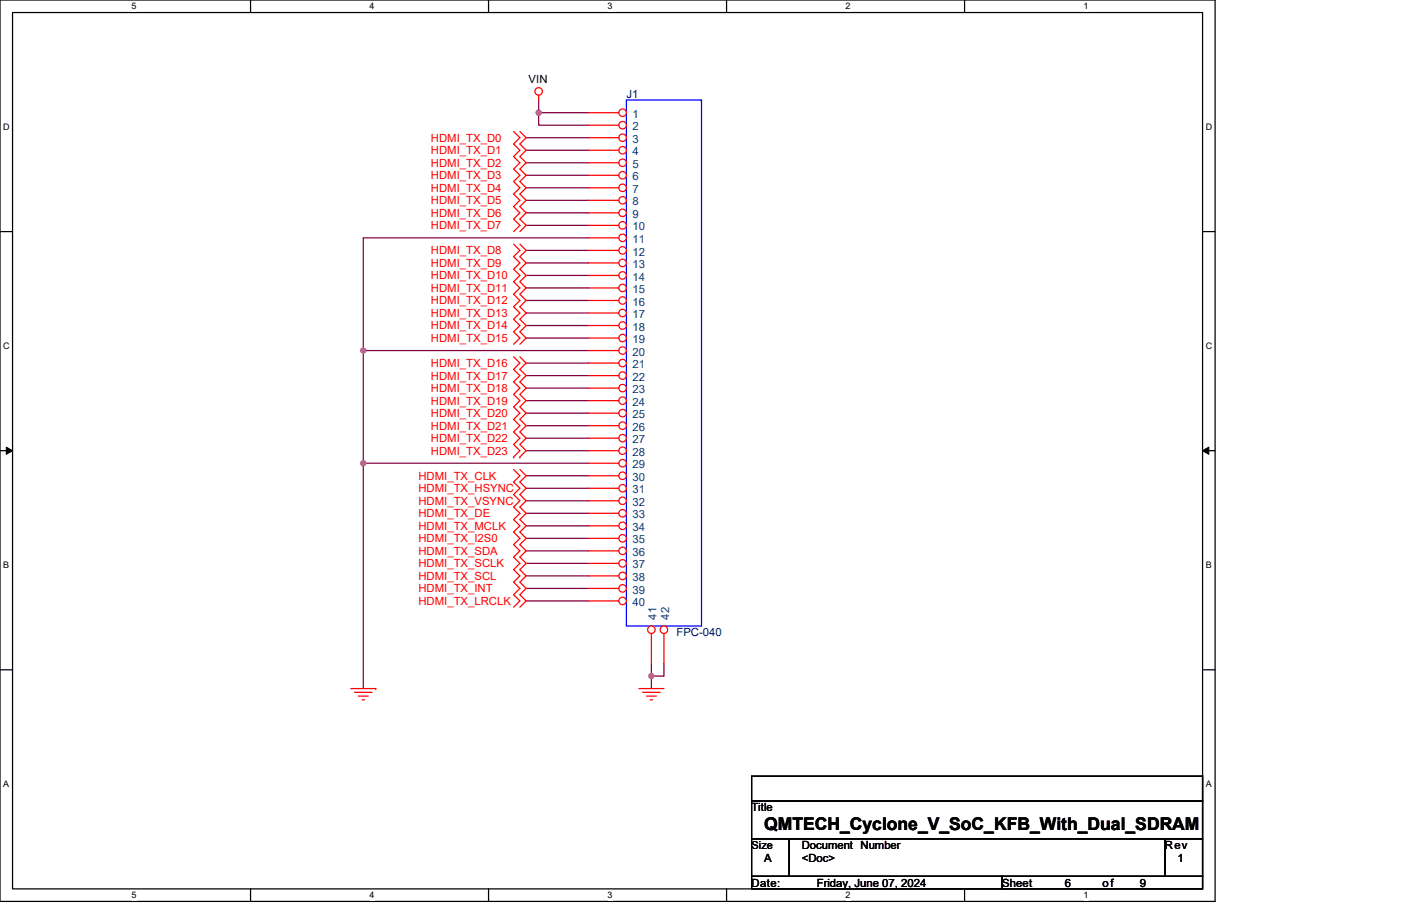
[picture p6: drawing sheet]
<svg xmlns="http://www.w3.org/2000/svg" width="432mm" height="279mm" viewBox="0 0 432 279" stroke-linecap="round" stroke-linejoin="round" font-family="sans-serif">
<path d="M0 0h374.5v278h-374.5zM3.9 3.9h366.7v270.2h-366.7z" fill="none" stroke="#000" stroke-width=".38"/>
<g fill="#fff">
<path d="M40.5 .4h1.6v3.1h-1.6z"/>
<path d="M40.5 274.5h1.6v3.1h-1.6z"/>
</g>
<path d="M77.2 0v3.9M77.2 274.1v3.9" fill="none" stroke="#000" stroke-width=".38"/>
<g fill="#fff">
<path d="M113.9 .4h1.5v3.1h-1.5z"/>
<path d="M113.9 274.5h1.5v3.1h-1.5z"/>
</g>
<path d="M150.6 0v3.9M150.6 274.1v3.9" fill="none" stroke="#000" stroke-width=".38"/>
<g fill="#fff">
<path d="M187.3 .4h1.5v3.1h-1.5z"/>
<path d="M187.3 274.5h1.5v3.1h-1.5z"/>
</g>
<path d="M223.9 0v3.9M223.9 274.1v3.9" fill="none" stroke="#000" stroke-width=".38"/>
<g fill="#fff">
<path d="M260.6 .4h1.5v3.1h-1.5z"/>
<path d="M260.6 274.5h1.5v3.1h-1.5z"/>
</g>
<path d="M297.3 0v3.9M297.3 274.1v3.9" fill="none" stroke="#000" stroke-width=".38"/>
<g fill="#fff">
<path d="M334 .4h1.5v3.1h-1.5z"/>
<path d="M334 274.5h1.5v3.1h-1.5z"/>
<path d="M1 37.6h2v3.1h-2z"/>
<path d="M371.6 37.6h2v3.1h-2z"/>
<path d="M1 105.2h2v3.1h-2z"/>
<path d="M371.6 105.2h2v3.1h-2z"/>
</g>
<path d="M0 71.4h3.9M370.6 71.4h3.9" fill="none" stroke="#000" stroke-width=".38"/>
<g fill="#fff">
<path d="M1 172.8h1.8v3.1h-1.8z"/>
<path d="M371.6 172.8h1.8v3.1h-1.8z"/>
</g>
<path d="M0 139h3.9M370.6 139h3.9" fill="none" stroke="#000" stroke-width=".38"/>
<path d="M1.9 137.9l2 1.1-2 1.1zM370.6 139l2-1.1v2.2z" fill="#000" stroke="#000" stroke-width=".31"/>
<g fill="#fff">
<path d="M1 240.3h1.8v3.1h-1.8z"/>
<path d="M371.6 240.3h1.8v3.1h-1.8z"/>
</g>
<path d="M0 206.6h3.9M370.6 206.6h3.9" fill="none" stroke="#000" stroke-width=".38"/>
<path d="M166 30.9v3.9h15.5M166 34.8v3.8h15.5M181.5 73.4h-69.5v34.7M112 108.1h69.5M112 108.1v34.8M200.8 204.6v3.9M200.8 208.5v3.9M204.6 204.6v3.9h-3.8" fill="none" stroke="#800040" stroke-width=".38"/>
<g fill="#f0f" stroke="#f0f" stroke-width=".38">
<circle cx="200.8" cy="208.5" r=".77"/>
<circle cx="166" cy="34.7" r=".77"/>
</g>
<circle cx="112" cy="108.1" r=".19" fill="#800040"/>
<g fill="#f0f" stroke="#f0f" stroke-width=".38">
<circle cx="112" cy="142.9" r=".77"/>
<circle cx="112" cy="108.1" r=".77"/>
</g>
<g fill="none" stroke="#800040" stroke-width=".38">
<path d="M162.2 46.3h19.3M162.2 54.1h19.3M162.2 50.2h19.3M162.2 57.9h19.3M162.2 42.5h19.3M162.2 69.5h19.3M162.2 61.8h19.3M162.2 65.6h19.3M162.2 77.2h19.3M162.2 81.1h19.3M162.2 92.7h19.3M162.2 84.9h19.3"/>
<path d="M162.2 88.8h19.3M162.2 96.5h19.3M162.2 104.2h19.3M162.2 100.4h19.3M162.2 112h19.3M162.2 119.7h19.3M162.2 115.8h19.3M162.2 139h19.3M162.2 127.4h19.3M162.2 131.3h19.3M162.2 123.6h19.3M162.2 135.1h19.3"/>
<path d="M162.2 146.7h19.3M162.2 150.6h19.3M162.2 154.4h19.3M162.2 158.3h19.3M181.5 142.9h-69.5v69.5M162.2 162.2h19.3M162.2 166h19.3M162.2 169.9h19.3M162.2 177.6h19.3M162.2 173.7h19.3M162.2 181.5h19.3M162.2 185.3h19.3"/>
</g>
<path d="M108.1 212.4h7.7M196.9 212.4h7.7M198.1 213.5h5.4M199.2 214.7h3.1M200.4 215.8h.8" fill="none" stroke="#f00" stroke-width=".38"/>
<circle cx="115.8" cy="212.4" r=".19" fill="#f00"/>
<g fill="none" stroke="#f00" stroke-width=".38">
<path d="M166 29.3v1.6M158.3 44.4l1.9 1.9-1.9 2M158.3 52.1l1.9 2-1.9 1.9M160.2 44.4l2 1.9-2 2M160.2 52.1l2 2-2 1.9M158.3 67.6l1.9 1.9-1.9 1.9M158.3 79.2l1.9 1.9-1.9 1.9M160.2 67.6l2 1.9-2 1.9M160.2 79.2l2 1.9-2 1.9M158.3 90.7l1.9 2-1.9 1.9M160.2 90.7l2 2-2 1.9M158.3 102.3l1.9 1.9-1.9 2"/>
<path d="M160.2 102.3l2 1.9-2 2M160.2 137.1l2 1.9-2 1.9M109.3 213.5h5.4M110.4 214.7h3.1M111.6 215.8h.8"/>
<circle cx="166" cy="28.2" r="1.15"/>
</g>
<circle cx="160.2" cy="140.9" r=".19" fill="#f00"/>
<path d="M160.2 139l-1.9 1.9" fill="none" stroke="#f00" stroke-width=".38"/>
<circle cx="158.3" cy="140.9" r=".19" fill="#f00"/>
<g fill="none" stroke="#f00" stroke-width=".38">
<path d="M158.3 48.3l1.9 1.9-1.9 1.9M158.3 56l1.9 1.9-1.9 1.9 1.9 2-1.9 1.9 1.9 1.9-1.9 2M158.3 40.5l1.9 2-1.9 1.9M160.2 48.3l2 1.9-2 1.9M160.2 56l2 1.9-2 1.9 2 2-2 1.9 2 1.9-2 2M160.2 40.5l2 2-2 1.9M158.3 75.3l1.9 1.9-1.9 2M160.2 75.3l2 1.9-2 2M158.3 83l1.9 1.9-1.9 2 1.9 1.9-1.9 1.9M158.3 94.6l1.9 1.9-1.9 2 1.9 1.9-1.9 1.9M160.2 83l2 1.9-2 2 2 1.9-2 1.9M160.2 94.6l2 1.9-2 2 2 1.9-2 1.9"/>
<path d="M158.3 110l1.9 2-1.9 1.9 1.9 1.9-1.9 2 1.9 1.9-1.9 1.9 1.9 2-1.9 1.9 1.9 1.9-1.9 1.9 1.9 2-1.9 1.9 1.9 1.9-1.9 2 1.9 1.9M160.2 110l2 2-2 1.9 2 1.9-2 2 2 1.9-2 1.9 2 2-2 1.9 2 1.9-2 1.9 2 2-2 1.9 2 1.9-2 2M158.3 144.8l1.9 1.9-1.9 1.9 1.9 2-1.9 1.9 1.9 1.9-1.9 2 1.9 1.9-1.9 1.9 1.9 2-1.9 1.9 1.9 1.9-1.9 2 1.9 1.9-1.9 1.9 1.9 1.9-1.9 2 1.9 1.9-1.9 1.9 1.9 2-1.9 1.9 1.9 1.9-1.9 2M160.2 144.8l2 1.9-2 1.9 2 2-2 1.9 2 1.9-2 2 2 1.9-2 1.9 2 2-2 1.9 2 1.9-2 2 2 1.9-2 1.9 2 1.9-2 2 2 1.9-2 1.9 2 2-2 1.9 2 1.9-2 2"/>
</g>
<path d="M231.7 239.4h138.9v7.7h-138.9zM231.7 247.1h138.9v11.6h-138.9zM231.7 258.7h11.5v11.6h-11.5zM243.2 258.7h115.9v11.6h-115.9zM359.1 258.7h11.5v11.6h-11.5zM231.7 270.3h77.2v3.8h-77.2zM308.9 270.3h61.7v3.8h-61.7z" fill="none" stroke="#000" stroke-width=".38"/>
<path d="M193 30.9h23.2v162.1h-23.2z" fill="none" stroke="#00f" stroke-width=".38"/>
<circle cx="191.9" cy="34.8" r="1.15" fill="#fff" stroke="#f00" stroke-width=".38"/>
<path d="M181.5 34.8h9.2" fill="none" stroke="#f00" stroke-width=".38"/>
<circle cx="191.9" cy="38.6" r="1.15" fill="#fff" stroke="#f00" stroke-width=".38"/>
<path d="M181.5 38.6h9.2" fill="none" stroke="#f00" stroke-width=".38"/>
<circle cx="191.9" cy="42.5" r="1.15" fill="#fff" stroke="#f00" stroke-width=".38"/>
<path d="M181.5 42.5h9.2" fill="none" stroke="#f00" stroke-width=".38"/>
<circle cx="191.9" cy="46.3" r="1.15" fill="#fff" stroke="#f00" stroke-width=".38"/>
<path d="M181.5 46.3h9.2" fill="none" stroke="#f00" stroke-width=".38"/>
<circle cx="191.9" cy="50.2" r="1.15" fill="#fff" stroke="#f00" stroke-width=".38"/>
<path d="M181.5 50.2h9.2" fill="none" stroke="#f00" stroke-width=".38"/>
<circle cx="191.9" cy="54.1" r="1.15" fill="#fff" stroke="#f00" stroke-width=".38"/>
<path d="M181.5 54.1h9.2" fill="none" stroke="#f00" stroke-width=".38"/>
<circle cx="191.9" cy="57.9" r="1.15" fill="#fff" stroke="#f00" stroke-width=".38"/>
<path d="M181.5 57.9h9.2" fill="none" stroke="#f00" stroke-width=".38"/>
<circle cx="191.9" cy="61.8" r="1.15" fill="#fff" stroke="#f00" stroke-width=".38"/>
<path d="M181.5 61.8h9.2" fill="none" stroke="#f00" stroke-width=".38"/>
<circle cx="191.9" cy="65.6" r="1.15" fill="#fff" stroke="#f00" stroke-width=".38"/>
<path d="M181.5 65.6h9.2" fill="none" stroke="#f00" stroke-width=".38"/>
<circle cx="191.9" cy="69.5" r="1.15" fill="#fff" stroke="#f00" stroke-width=".38"/>
<path d="M181.5 69.5h9.2" fill="none" stroke="#f00" stroke-width=".38"/>
<circle cx="191.9" cy="73.4" r="1.15" fill="#fff" stroke="#f00" stroke-width=".38"/>
<path d="M181.5 73.4h9.2" fill="none" stroke="#f00" stroke-width=".38"/>
<circle cx="191.9" cy="77.2" r="1.15" fill="#fff" stroke="#f00" stroke-width=".38"/>
<path d="M181.5 77.2h9.2" fill="none" stroke="#f00" stroke-width=".38"/>
<circle cx="191.9" cy="81.1" r="1.15" fill="#fff" stroke="#f00" stroke-width=".38"/>
<path d="M181.5 81.1h9.2" fill="none" stroke="#f00" stroke-width=".38"/>
<circle cx="191.9" cy="84.9" r="1.15" fill="#fff" stroke="#f00" stroke-width=".38"/>
<path d="M181.5 84.9h9.2" fill="none" stroke="#f00" stroke-width=".38"/>
<circle cx="191.9" cy="88.8" r="1.15" fill="#fff" stroke="#f00" stroke-width=".38"/>
<path d="M181.5 88.8h9.2" fill="none" stroke="#f00" stroke-width=".38"/>
<circle cx="191.9" cy="92.7" r="1.15" fill="#fff" stroke="#f00" stroke-width=".38"/>
<path d="M181.5 92.7h9.2" fill="none" stroke="#f00" stroke-width=".38"/>
<circle cx="191.9" cy="96.5" r="1.15" fill="#fff" stroke="#f00" stroke-width=".38"/>
<path d="M181.5 96.5h9.2" fill="none" stroke="#f00" stroke-width=".38"/>
<circle cx="191.9" cy="100.4" r="1.15" fill="#fff" stroke="#f00" stroke-width=".38"/>
<path d="M181.5 100.4h9.2" fill="none" stroke="#f00" stroke-width=".38"/>
<circle cx="191.9" cy="104.2" r="1.15" fill="#fff" stroke="#f00" stroke-width=".38"/>
<path d="M181.5 104.2h9.2" fill="none" stroke="#f00" stroke-width=".38"/>
<circle cx="191.9" cy="108.1" r="1.15" fill="#fff" stroke="#f00" stroke-width=".38"/>
<path d="M181.5 108.1h9.2" fill="none" stroke="#f00" stroke-width=".38"/>
<circle cx="191.9" cy="112" r="1.15" fill="#fff" stroke="#f00" stroke-width=".38"/>
<path d="M181.5 112h9.2" fill="none" stroke="#f00" stroke-width=".38"/>
<circle cx="191.9" cy="115.8" r="1.15" fill="#fff" stroke="#f00" stroke-width=".38"/>
<path d="M181.5 115.8h9.2" fill="none" stroke="#f00" stroke-width=".38"/>
<circle cx="191.9" cy="119.7" r="1.15" fill="#fff" stroke="#f00" stroke-width=".38"/>
<path d="M181.5 119.7h9.2" fill="none" stroke="#f00" stroke-width=".38"/>
<circle cx="191.9" cy="123.5" r="1.15" fill="#fff" stroke="#f00" stroke-width=".38"/>
<path d="M181.5 123.6h9.2" fill="none" stroke="#f00" stroke-width=".38"/>
<circle cx="191.9" cy="127.4" r="1.15" fill="#fff" stroke="#f00" stroke-width=".38"/>
<path d="M181.5 127.4h9.2" fill="none" stroke="#f00" stroke-width=".38"/>
<circle cx="191.9" cy="131.3" r="1.15" fill="#fff" stroke="#f00" stroke-width=".38"/>
<path d="M181.5 131.3h9.2" fill="none" stroke="#f00" stroke-width=".38"/>
<circle cx="191.9" cy="135.1" r="1.15" fill="#fff" stroke="#f00" stroke-width=".38"/>
<path d="M181.5 135.1h9.2" fill="none" stroke="#f00" stroke-width=".38"/>
<circle cx="191.9" cy="139" r="1.15" fill="#fff" stroke="#f00" stroke-width=".38"/>
<path d="M181.5 139h9.2" fill="none" stroke="#f00" stroke-width=".38"/>
<circle cx="191.9" cy="142.9" r="1.15" fill="#fff" stroke="#f00" stroke-width=".38"/>
<path d="M181.5 142.9h9.2" fill="none" stroke="#f00" stroke-width=".38"/>
<circle cx="191.9" cy="146.7" r="1.15" fill="#fff" stroke="#f00" stroke-width=".38"/>
<path d="M181.5 146.7h9.2" fill="none" stroke="#f00" stroke-width=".38"/>
<circle cx="191.9" cy="150.6" r="1.15" fill="#fff" stroke="#f00" stroke-width=".38"/>
<path d="M181.5 150.6h9.2" fill="none" stroke="#f00" stroke-width=".38"/>
<circle cx="191.9" cy="154.4" r="1.15" fill="#fff" stroke="#f00" stroke-width=".38"/>
<path d="M181.5 154.4h9.2" fill="none" stroke="#f00" stroke-width=".38"/>
<circle cx="191.9" cy="158.3" r="1.15" fill="#fff" stroke="#f00" stroke-width=".38"/>
<path d="M181.5 158.3h9.2" fill="none" stroke="#f00" stroke-width=".38"/>
<circle cx="191.9" cy="162.2" r="1.15" fill="#fff" stroke="#f00" stroke-width=".38"/>
<path d="M181.5 162.2h9.2" fill="none" stroke="#f00" stroke-width=".38"/>
<circle cx="191.9" cy="166" r="1.15" fill="#fff" stroke="#f00" stroke-width=".38"/>
<path d="M181.5 166h9.2" fill="none" stroke="#f00" stroke-width=".38"/>
<circle cx="191.9" cy="169.9" r="1.15" fill="#fff" stroke="#f00" stroke-width=".38"/>
<path d="M181.5 169.9h9.2" fill="none" stroke="#f00" stroke-width=".38"/>
<circle cx="191.9" cy="173.7" r="1.15" fill="#fff" stroke="#f00" stroke-width=".38"/>
<path d="M181.5 173.7h9.2" fill="none" stroke="#f00" stroke-width=".38"/>
<circle cx="191.9" cy="177.6" r="1.15" fill="#fff" stroke="#f00" stroke-width=".38"/>
<path d="M181.5 177.6h9.2" fill="none" stroke="#f00" stroke-width=".38"/>
<circle cx="191.9" cy="181.5" r="1.15" fill="#fff" stroke="#f00" stroke-width=".38"/>
<path d="M181.5 181.5h9.2" fill="none" stroke="#f00" stroke-width=".38"/>
<circle cx="191.9" cy="185.3" r="1.15" fill="#fff" stroke="#f00" stroke-width=".38"/>
<path d="M181.5 185.3h9.2" fill="none" stroke="#f00" stroke-width=".38"/>
<circle cx="200.8" cy="194.2" r="1.15" fill="#fff" stroke="#f00" stroke-width=".38"/>
<path d="M200.8 195.4v9.2" fill="none" stroke="#f00" stroke-width=".38"/>
<circle cx="204.6" cy="194.2" r="1.15" fill="#fff" stroke="#f00" stroke-width=".38"/>
<path d="M204.6 195.4v9.2" fill="none" stroke="#f00" stroke-width=".38"/>
<g fill="#f0f" stroke="#f0f" stroke-width=".38">
<circle cx="200.8" cy="208.5" r=".77"/>
<circle cx="166" cy="34.7" r=".77"/>
<circle cx="112" cy="142.9" r=".77"/>
<circle cx="112" cy="108.1" r=".77"/>
</g>
<text font-size="5.4" x="235.5" y="255.8">QMTECH_Cyclone_V_SoC_KFB_With_Dual_SDRAM</text>
<g font-size="3.5">
<text x="162.9" y="25.5">VIN</text>
<text x="231.7" y="250.2">Title</text>
<text x="247.1" y="261.8">Document Number</text>
<text x="359.1" y="261.8">Rev</text>
<text x="235.5" y="265.7">A</text>
<text x="247.1" y="265.7">&lt;Doc&gt;</text>
<text x="362.9" y="265.7">1</text>
<text x="231.7" y="273.4">Date:</text>
<text x="251.7" y="273.4">Friday, June 07, 2024</text>
<text x="308.9" y="273.4">Sheet</text>
<text x="328.2" y="273.4">6</text>
<text x="339.8" y="273.4">of</text>
<text x="351.3" y="273.4">9</text>
</g>
<g font-size="3.5" fill="#000080">
<text x="193" y="30.2">J1</text>
<text x="208.5" y="196.2">FPC-040</text>
</g>
<g font-size="3.5" fill="#004080">
<text x="195" y="36.3">1</text>
<text x="195" y="40.2">2</text>
<text x="195" y="44">3</text>
<text x="195" y="47.9">4</text>
<text x="195" y="51.8">5</text>
<text x="195" y="55.6">6</text>
<text x="195" y="59.5">7</text>
<text x="195" y="63.4">8</text>
<text x="195" y="67.2">9</text>
<text x="195" y="71.1">10</text>
<text x="195" y="74.9">11</text>
<text x="195" y="78.8">12</text>
<text x="195" y="82.7">13</text>
<text x="195" y="86.5">14</text>
<text x="195" y="90.4">15</text>
<text x="195" y="94.2">16</text>
<text x="195" y="98.1">17</text>
<text x="195" y="102">18</text>
<text x="195" y="105.8">19</text>
<text x="195" y="109.7">20</text>
<text x="195" y="113.5">21</text>
<text x="195" y="117.4">22</text>
<text x="195" y="121.3">23</text>
<text x="195" y="125.1">24</text>
<text x="195" y="129">25</text>
<text x="195" y="132.8">26</text>
<text x="195" y="136.7">27</text>
<text x="195" y="140.6">28</text>
<text x="195" y="144.4">29</text>
<text x="195" y="148.3">30</text>
<text x="195" y="152.2">31</text>
<text x="195" y="156">32</text>
<text x="195" y="159.9">33</text>
<text x="195" y="163.7">34</text>
<text x="195" y="167.6">35</text>
<text x="195" y="171.5">36</text>
<text x="195" y="175.3">37</text>
<text x="195" y="179.2">38</text>
<text x="195" y="183">39</text>
<text x="195" y="186.9">40</text>
<text x="202.4" y="191.1" transform="rotate(-90 202.4 191.1)">41</text>
<text x="206.2" y="191.1" transform="rotate(-90 206.2 191.1)">42</text>
</g>
<g font-size="3.5" fill="#f00">
<text x="132.8" y="47.5">HDMI_TX_D1</text>
<text x="132.8" y="43.7">HDMI_TX_D0</text>
<text x="132.8" y="51.4">HDMI_TX_D2</text>
<text x="132.8" y="55.3">HDMI_TX_D3</text>
<text x="132.8" y="59.1">HDMI_TX_D4</text>
<text x="132.8" y="63">HDMI_TX_D5</text>
<text x="132.8" y="70.7">HDMI_TX_D7</text>
<text x="132.8" y="66.9">HDMI_TX_D6</text>
<text x="132.8" y="82.3">HDMI_TX_D9</text>
<text x="132.8" y="78.4">HDMI_TX_D8</text>
<text x="132.8" y="86.2">HDMI_TX_D10</text>
<text x="132.8" y="93.9">HDMI_TX_D12</text>
<text x="132.8" y="90">HDMI_TX_D11</text>
<text x="132.8" y="101.6">HDMI_TX_D14</text>
<text x="132.8" y="97.7">HDMI_TX_D13</text>
<text x="132.8" y="105.5">HDMI_TX_D15</text>
<text x="132.8" y="113.2">HDMI_TX_D16</text>
<text x="132.8" y="117">HDMI_TX_D17</text>
<text x="132.8" y="124.8">HDMI_TX_D19</text>
<text x="132.8" y="120.9">HDMI_TX_D18</text>
<text x="132.8" y="128.6">HDMI_TX_D20</text>
<text x="132.8" y="132.5">HDMI_TX_D21</text>
<text x="132.8" y="136.3">HDMI_TX_D22</text>
<text x="132.8" y="140.2">HDMI_TX_D23</text>
<text x="129" y="147.9">HDMI_TX_CLK</text>
<text x="129" y="155.7">HDMI_TX_VSYNC</text>
<text x="129" y="151.8">HDMI_TX_HSYNC</text>
<text x="129" y="159.5">HDMI_TX_DE</text>
<text x="129" y="163.4">HDMI_TX_MCLK</text>
<text x="129" y="167.2">HDMI_TX_I2S0</text>
<text x="129" y="171.1">HDMI_TX_SDA</text>
<text x="129" y="175">HDMI_TX_SCLK</text>
<text x="129" y="178.8">HDMI_TX_SCL</text>
<text x="129" y="182.7">HDMI_TX_INT</text>
<text x="129" y="186.5">HDMI_TX_LRCLK</text>
</g>
<text font-size="3.4" x="231.7" y="261.7">Size</text>
<g font-size="2.8">
<text x="40.5" y="2.9">5</text>
<text x="113.9" y="2.9">4</text>
<text x="187.3" y="2.9">3</text>
<text x="260.6" y="2.9">2</text>
<text x="334" y="2.9">1</text>
<text x="1" y="40.2">D</text>
<text x="371.6" y="40.2">D</text>
<text x="1" y="107.7">C</text>
<text x="371.6" y="107.7">C</text>
<text x="1" y="175.3">B</text>
<text x="371.6" y="175.3">B</text>
<text x="1" y="242.8">A</text>
<text x="371.6" y="242.8">A</text>
<text x="40.5" y="277">5</text>
<text x="113.9" y="277">4</text>
<text x="187.3" y="277">3</text>
<text x="260.6" y="277">2</text>
<text x="334" y="277">1</text>
</g>
</svg>
